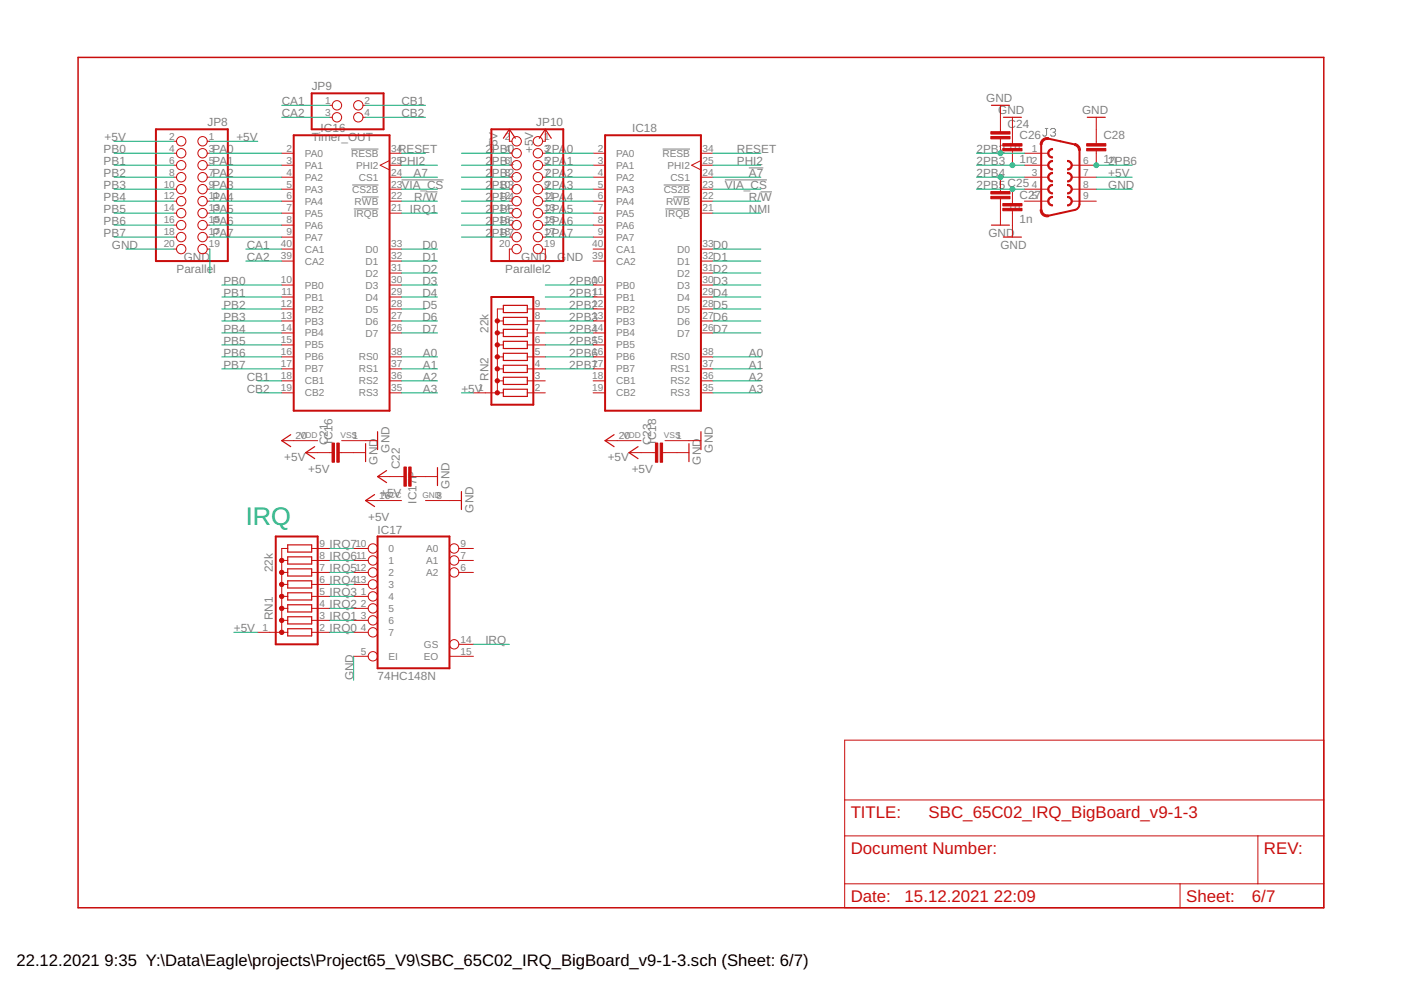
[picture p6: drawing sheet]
<svg xmlns="http://www.w3.org/2000/svg" width="297mm" height="210mm" viewBox="0 0 297 210" stroke-linecap="round" stroke-linejoin="round" font-family="sans-serif">
<g fill="none" stroke="#808080" stroke-width=".21">
<path d="M74.4 31.6h5.8M74.7 39.2h5.5M85.1 38.1h8.9M140.5 31.6h5.8M140.7 39.2h5.6M153.7 38.1h8.9M158.8 35.6h3M221.6 27.2h.6M221.9 27.2v1.4l-.3 .3h-.3l-.2-.3M222.7 27.5l.3-.3h.5l.3 .3v.3l-.3 .2M223.2 28h.3M223.5 28l.3 .3v.3l-.3 .3h-.5l-.3-.3"/>
<path d="M75 44.3h5.2M76.7 41.8h3.6M90.3 40.7h2.5M141.1 44.3h5.2M142.8 41.8h3.5M161.3 40.7h2.4"/>
</g>
<path d="M66.1 19.8h15.2v7.6h-15.2zM33.1 27.4h15.2v28h-15.2zM62.3 28.7h20.3v58.4h-20.3zM104.2 27.4h15.2v28h-15.2zM128.3 28.7h20.3v58.4h-20.3zM220.7 30.6v13.9M222.3 29.4l5.6 1.2M228.9 31.9v11.4l-.2 .5-.3 .5-.5 .2-5.6 1.2M104.2 63h8.9v22.8h-8.9zM58.5 113.7h8.9v22.9h-8.9zM80.1 113.7h15.2v28h-15.2z" fill="none" stroke="#c90d0c" stroke-width=".42"/>
<g fill="none" stroke="#c90d0c" stroke-width=".21">
<path d="M36.9 32.5h.5M36.9 35h.5M36.9 37.6h.5M36.9 30h.5M43.9 32.5h.6M43.9 35h.6M43.9 37.6h.6M43.9 30h.6M59.7 32.5h2.6M59.7 35h2.6M59.7 37.6h2.6M69.9 22.3h.5"/>
<path d="M69.9 24.9h.5M76.9 22.3h.6M76.9 24.9h.6M82.6 32.5h2.5M82.6 35h2.5M82.6 37.6h2.5M82.6 34l-2 1 2 1M108 32.5h.5M108 35h.5M108 37.6h.5M108 27.4v2.6h.5M115 32.5h.6"/>
<path d="M115 35h.6M115 37.6h.6M115.6 27.4v2.6h-.6M125.8 32.5h2.5M125.8 35h2.5M125.8 37.6h2.5M148.6 32.5h2.6M148.6 35h2.6M148.6 37.6h2.6M148.6 34l-2 1 2 1M212.1 22.3v5.6M212.1 29.4v3.1"/>
<path d="M212.1 37.6v3M214.7 24.9v5.6M214.7 32v3M217.2 32.5h5.1M217.2 35h5.1M217.2 37.6h5.1M227.4 37.6h5M232.4 32v3h-5M232.4 24.9v5.6M36.9 40.1h.5M36.9 42.7h.5M36.9 45.2h.5"/>
<path d="M36.9 47.7h.5M36.9 50.3h.5M36.9 52.8h.5M43.9 40.1h.6M43.9 42.7h.6M43.9 45.2h.6M43.9 47.7h.6M43.9 50.3h.6M43.9 52.8h.6M59.7 40.1h2.6M59.7 42.7h2.6M59.7 45.2h2.6"/>
<path d="M59.7 47.7h2.6M59.7 50.3h2.6M59.7 52.8h2.6M59.7 55.4h2.6M82.6 40.1h2.5M82.6 42.7h2.5M82.6 45.2h2.5M82.6 52.8h2.5M82.6 55.4h2.5M82.6 57.9h2.5M108 40.1h.5M108 42.7h.5"/>
<path d="M108 45.2h.5M108 47.7h.5M108 50.3h.5M108.5 52.8h-.5v2.6M115 40.1h.6M115 42.7h.6M115 45.2h.6M115 47.7h.6M115 50.3h.6M115 52.8h.6v2.6M125.8 40.1h2.5M125.8 42.7h2.5"/>
<path d="M125.8 45.2h2.5M125.8 47.7h2.5M125.8 50.3h2.5M125.8 52.8h2.5M125.8 55.4h2.5M148.6 40.1h2.6M148.6 42.7h2.6M148.6 45.2h2.6M148.6 52.8h2.6M148.6 55.4h2.6M148.6 57.9h2.6M212.1 42.1v5.6"/>
<path d="M214.7 40.1v3.1M214.7 44.7v5.6M217.2 40.1h5.1M217.2 42.7h5.1M227.4 40.1h5M227.4 42.7h5M59.7 60.4h2.6M59.7 63h2.6M59.7 65.5h2.6M59.7 68.1h2.6M59.7 70.6h2.6M59.7 73.1h2.6"/>
<path d="M59.7 75.7h2.6M59.7 78.2h2.6M82.6 60.4h2.5M82.6 63h2.5M82.6 65.5h2.5M82.6 68.1h2.5M82.6 70.6h2.5M82.6 75.7h2.5M82.6 78.2h2.5M105.5 68.1h1.2M105.5 70.6h1.2M105.5 73.1h1.2"/>
<path d="M105.5 75.7h1.2M105.5 78.2h1.2M106.7 65.5h-1.2v17.8M111.8 65.5h3.8M111.8 68.1h3.8M111.8 70.6h3.8M111.8 73.1h3.8M111.8 75.7h3.8M111.8 78.2h3.8M125.8 60.4h2.5M125.8 63h2.5M125.8 65.5h2.5"/>
<path d="M125.8 68.1h2.5M125.8 70.6h2.5M125.8 73.1h2.5M125.8 75.7h2.5M125.8 78.2h2.5M148.6 60.4h2.6M148.6 63h2.6M148.6 65.5h2.6M148.6 68.1h2.6M148.6 70.6h2.6M148.6 75.7h2.6M148.6 78.2h2.6"/>
<path d="M59.7 80.8h2.6M59.7 83.3h2.6M59.7 93.4h7.7M64.8 96h5.6M71.9 96h5.6M72.4 93.4h7.7M82.6 80.8h2.5M82.6 83.3h2.5M100.4 83.3h6.3M105.5 80.8h1.2M111.8 80.8h3.8M111.8 83.3h3.8"/>
<path d="M125.8 80.8h2.5M125.8 83.3h2.5M128.3 93.4h7.6M133.4 96h5.6M140.5 96h5.6M141 93.4h7.6M148.6 80.8h2.6M148.6 83.3h2.6M59.7 118.8h1.3M61 116.3h-1.3v17.8M66.1 118.8h3.8M66.1 116.3h3.8"/>
<path d="M75 118.8h3.1M75 116.3h3.1M77.5 106.1h7.6M80.1 101h5.5M87.2 101h5.6M90.2 106.1h7.6M97.3 118.8h3.1M97.3 116.3h3.1M54.7 134.1h6.3M59.7 126.4h1.3M59.7 129h1.3M59.7 131.5h1.3"/>
<path d="M59.7 121.4h1.3M59.7 123.9h1.3M66.1 126.4h3.8M66.1 129h3.8M66.1 131.5h3.8M66.1 134.1h3.8M66.1 121.4h3.8M66.1 123.9h3.8M75 126.4h3.1M75 129h3.1M75 131.5h3.1M75 134.1h3.1"/>
<path d="M75 139.1h3.1M75 121.4h3.1M75 123.9h3.1M95.3 139.1h5.1M97.3 121.4h3.1M97.3 136.6h3.1M179.1 156.9h101.6v35.6h-101.6zM179.1 177.2h101.6M179.1 169.6h101.6M266.7 177.2v10.2M179.1 187.4h101.6M250.2 187.4v5.1"/>
<circle cx="38.4" cy="37.6" r=".99"/>
<circle cx="38.4" cy="35" r=".99"/>
<circle cx="38.4" cy="30" r=".99"/>
<circle cx="38.4" cy="32.5" r=".99"/>
<circle cx="42.9" cy="35" r=".99"/>
<circle cx="42.9" cy="30" r=".99"/>
<circle cx="42.9" cy="32.5" r=".99"/>
<circle cx="42.9" cy="37.6" r=".99"/>
<circle cx="71.4" cy="22.3" r=".99"/>
<circle cx="71.4" cy="24.9" r=".99"/>
<circle cx="76" cy="22.3" r=".99"/>
<circle cx="76" cy="24.9" r=".99"/>
<circle cx="109.5" cy="32.5" r=".99"/>
<circle cx="109.5" cy="35" r=".99"/>
<circle cx="109.5" cy="37.6" r=".99"/>
<circle cx="109.5" cy="30" r=".99"/>
<circle cx="114" cy="30" r=".99"/>
<circle cx="114" cy="32.5" r=".99"/>
<circle cx="114" cy="35" r=".99"/>
<circle cx="114" cy="37.6" r=".99"/>
<circle cx="38.4" cy="42.7" r=".99"/>
<circle cx="38.4" cy="40.1" r=".99"/>
<circle cx="38.4" cy="45.2" r=".99"/>
<circle cx="38.4" cy="47.7" r=".99"/>
<circle cx="38.4" cy="50.3" r=".99"/>
<circle cx="38.4" cy="52.8" r=".99"/>
<circle cx="42.9" cy="40.1" r=".99"/>
<circle cx="42.9" cy="42.7" r=".99"/>
<circle cx="42.9" cy="47.7" r=".99"/>
<circle cx="42.9" cy="50.3" r=".99"/>
<circle cx="42.9" cy="52.8" r=".99"/>
<circle cx="42.9" cy="45.2" r=".99"/>
<circle cx="109.5" cy="42.7" r=".99"/>
<circle cx="109.5" cy="40.1" r=".99"/>
<circle cx="109.5" cy="52.8" r=".99"/>
<circle cx="109.5" cy="45.2" r=".99"/>
<circle cx="109.5" cy="47.7" r=".99"/>
<circle cx="109.5" cy="50.3" r=".99"/>
<circle cx="114" cy="42.7" r=".99"/>
<circle cx="114" cy="40.1" r=".99"/>
<circle cx="114" cy="45.2" r=".99"/>
<circle cx="114" cy="50.3" r=".99"/>
<circle cx="114" cy="52.8" r=".99"/>
<circle cx="114" cy="47.7" r=".99"/>
<circle cx="79.1" cy="118.8" r=".99"/>
<circle cx="79.1" cy="116.3" r=".99"/>
<circle cx="96.3" cy="118.8" r=".99"/>
<circle cx="96.3" cy="116.3" r=".99"/>
<circle cx="79.1" cy="126.4" r=".99"/>
<circle cx="79.1" cy="123.9" r=".99"/>
<circle cx="79.1" cy="134.1" r=".99"/>
<circle cx="79.1" cy="139.1" r=".99"/>
<circle cx="79.1" cy="129" r=".99"/>
<circle cx="79.1" cy="121.4" r=".99"/>
<circle cx="79.1" cy="131.5" r=".99"/>
<circle cx="96.3" cy="136.6" r=".99"/>
<circle cx="96.3" cy="121.4" r=".99"/>
</g>
<g fill="none" stroke="#c90d0c" stroke-width=".25">
<path d="M106.7 29.3l1.3-1.9 1.3 1.9M114.3 29.3l1.3-1.9 1.3 1.9M210.2 22.3h3.8M212.7 24.9h3.9M230.5 24.9h3.8M106.1 55.4h3.8M113.7 55.4h3.8M210.2 47.7h3.8M212.7 50.3h3.9M106.7 64.7h5.1v1.6h-5.1zM106.7 67.3h5.1v1.5h-5.1zM106.7 69.8h5.1v1.6h-5.1z"/>
<path d="M106.7 72.4h5.1v1.5h-5.1zM106.7 74.9h5.1v1.5h-5.1zM106.7 77.4h5.1v1.6h-5.1zM106.7 80h5.1v1.5h-5.1zM61.6 92.2l-1.9 1.2 1.9 1.3M66.7 94.7l-1.9 1.3 1.9 1.2M77.5 94.1v3.8M80.1 91.5v3.8M82 99.8l-1.9 1.2 1.9 1.3M92.8 99.1v3.9M106.7 82.5h5.1v1.6h-5.1zM130.2 92.2l-1.9 1.2 1.9 1.3"/>
<path d="M135.3 94.7l-1.9 1.3 1.9 1.2M146.1 94.1v3.8M148.6 91.5v3.8M61 115.5h5.1v1.6h-5.1zM61 118.1h5.1v1.5h-5.1zM79.4 104.9l-1.9 1.2 1.9 1.3M97.8 104.2v3.8M61 133.3h5.1v1.5h-5.1zM61 120.6h5.1v1.5h-5.1zM61 123.1h5.1v1.6h-5.1zM61 125.7h5.1v1.5h-5.1zM61 128.2h5.1v1.6h-5.1z"/>
<path d="M61 130.8h5.1v1.5h-5.1z"/>
</g>
<g fill="#c90d0c" stroke="#c90d0c" stroke-width=".21">
<path d="M59.3 118.6a.47 .47 0 0 1 .8-.1 .47 .47 0 0 1-.2 .8 .47 .47 0 0 1-.6-.5l.5 .1-.5-.1z" fill-rule="evenodd"/>
<path d="M59.3 121.1a.47 .47 0 0 1 .8 0 .47 .47 0 0 1-.2 .7 .47 .47 0 0 1-.6-.4h.5h-.5z" fill-rule="evenodd"/>
<path d="M59.3 123.7a.47 .47 0 0 1 .8-.1 .47 .47 0 0 1-.2 .7 .47 .47 0 0 1-.6-.4h.5h-.5z" fill-rule="evenodd"/>
<path d="M59.3 126.2a.47 .47 0 0 1 .8 0 .47 .47 0 0 1-.2 .7 .47 .47 0 0 1-.6-.5l.5 .1-.5-.1z" fill-rule="evenodd"/>
<path d="M59.3 128.8a.47 .47 0 0 1 .8-.1 .47 .47 0 0 1-.2 .7 .47 .47 0 0 1-.6-.4h.5h-.5z" fill-rule="evenodd"/>
<path d="M59.3 131.3a.47 .47 0 0 1 .8-.1 .47 .47 0 0 1-.2 .8 .47 .47 0 0 1-.6-.5l.5 .1-.5-.1z" fill-rule="evenodd"/>
<path d="M59.3 133.8a.47 .47 0 0 1 .8 0 .47 .47 0 0 1-.2 .7 .47 .47 0 0 1-.6-.4h.5h-.5z" fill-rule="evenodd"/>
<path d="M222.5 34.2l.7-.2v.3a.76 .76 0 0 0-.8 .7 .76 .76 0 0 0 .8 .8v.2a1.02 1.02 0 0 1-1-.6 1.02 1.02 0 0 1 .3-1.2z" fill-rule="evenodd"/>
<path d="M226.3 34a1.02 1.02 0 0 1 1.1 1 1.02 1.02 0 0 1-1.1 1v-.2a.76 .76 0 0 0 .8-.8 .76 .76 0 0 0-.8-.7z" fill-rule="evenodd"/>
<path d="M222.5 31.7l.7-.2v.2a.76 .76 0 0 0-.8 .8 .76 .76 0 0 0 .8 .8v.2a1.02 1.02 0 0 1-1-.7 1.02 1.02 0 0 1 .3-1.1z" fill-rule="evenodd"/>
<path d="M226.3 39.1a1.02 1.02 0 0 1 1.1 1 1.02 1.02 0 0 1-1.1 1v-.2a.76 .76 0 0 0 .8-.8 .76 .76 0 0 0-.8-.8z" fill-rule="evenodd"/>
<path d="M222.5 36.8l.7-.2v.2a.76 .76 0 0 0-.8 .8 .76 .76 0 0 0 .8 .7v.3a1.02 1.02 0 0 1-1-.7 1.02 1.02 0 0 1 .3-1.1z" fill-rule="evenodd"/>
<path d="M226.3 36.6a1.02 1.02 0 0 1 1.1 1 1.02 1.02 0 0 1-1.1 1v-.3a.76 .76 0 0 0 .8-.7 .76 .76 0 0 0-.8-.8z" fill-rule="evenodd"/>
<path d="M222.5 39.3l.7-.2v.2a.76 .76 0 0 0-.8 .8 .76 .76 0 0 0 .8 .8v.2a1.02 1.02 0 0 1-1-.6 1.02 1.02 0 0 1 .3-1.2z" fill-rule="evenodd"/>
<path d="M226.3 41.6a1.02 1.02 0 0 1 1.1 1.1 1.02 1.02 0 0 1-1.1 1v-.3a.76 .76 0 0 0 .8-.7 .76 .76 0 0 0-.8-.8z" fill-rule="evenodd"/>
<path d="M222.5 41.9l.7-.3v.3a.76 .76 0 0 0-.8 .8 .76 .76 0 0 0 .8 .7v.3a1.02 1.02 0 0 1-1-.7 1.02 1.02 0 0 1 .3-1.1z" fill-rule="evenodd"/>
<path d="M221 29.6l.5-.3 .8-.1-.1 .4h-.5l-.5 .3-.3 .7h-.4z" fill-rule="evenodd"/>
<path d="M227.9 30.4l.5 .2a1.38 1.38 0 0 1 .7 1.3h-.4a1.04 1.04 0 0 0-.9-1.1z" fill-rule="evenodd"/>
<path d="M220.5 44.5h.4l.3 .7 .5 .3 .5 .1 .1 .3a1.44 1.44 0 0 1-1.8-1.4z" fill-rule="evenodd"/>
<path d="M105.1 67.8a.46 .46 0 0 1 .7 0 .46 .46 0 0 1-.2 .7 .46 .46 0 0 1-.6-.4h.5h-.5z" fill-rule="evenodd"/>
<path d="M105.1 70.4a.46 .46 0 0 1 .7-.1 .46 .46 0 0 1-.2 .7 .46 .46 0 0 1-.6-.4h.5h-.5z" fill-rule="evenodd"/>
<path d="M105.1 72.9a.46 .46 0 0 1 .7-.1 .46 .46 0 0 1-.2 .8 .46 .46 0 0 1-.6-.5l.5 .1-.5-.1z" fill-rule="evenodd"/>
<path d="M105.1 75.4a.46 .46 0 0 1 .7 0 .46 .46 0 0 1-.2 .7 .46 .46 0 0 1-.6-.4h.5h-.5z" fill-rule="evenodd"/>
<path d="M105.1 78a.46 .46 0 0 1 .7-.1 .46 .46 0 0 1-.2 .7 .46 .46 0 0 1-.6-.4h.5h-.5z" fill-rule="evenodd"/>
<path d="M105.1 80.5a.46 .46 0 0 1 .7 0 .46 .46 0 0 1-.2 .7 .46 .46 0 0 1-.6-.4h.5h-.5z" fill-rule="evenodd"/>
<path d="M105.1 83.1a.46 .46 0 0 1 .7-.1 .46 .46 0 0 1-.2 .7 .46 .46 0 0 1-.6-.4h.5h-.5z" fill-rule="evenodd"/>
</g>
<path d="M16.6 12.2h264.1v180.3h-264.1z" fill="none" stroke="#c90d0c" stroke-width=".32"/>
<g fill="#c90d0c" stroke="#c90d0c" stroke-width=".21">
<path d="M230.4 31.5h4.1v.5h-4.1z"/>
<path d="M230.4 30.5h4.1v.5h-4.1z"/>
<path d="M212.6 44.2h4.1v.5h-4.1z"/>
<path d="M212.6 43.2h4.1v.5h-4.1z"/>
<path d="M210.1 41.6h4v.5h-4z"/>
<path d="M210.1 40.6h4v.5h-4z"/>
<path d="M212.6 31.5h4.1v.5h-4.1z"/>
<path d="M212.6 30.5h4.1v.5h-4.1z"/>
<path d="M210.1 28.9h4v.5h-4z"/>
<path d="M210.1 27.9h4v.5h-4z"/>
<path d="M71.4 93.9h.5v4.1h-.5z"/>
<path d="M70.4 93.9h.5v4.1h-.5z"/>
<path d="M140 93.9h.5v4.1h-.5z"/>
<path d="M139 93.9h.5v4.1h-.5z"/>
<path d="M86.7 99h.5v4.1h-.5z"/>
<path d="M85.6 99h.5v4.1h-.5z"/>
</g>
<g fill="none" stroke="#0dab76" stroke-width=".21">
<path d="M24.2 30h12.7M24.2 37.6h12.7M24.2 32.5h12.7M24.2 35h12.7M44.5 30h10.2M44.5 37.6h15.2M44.5 32.5h15.2M44.5 35h15.2M59.7 22.3h10.2M59.7 24.9h10.2M77.5 22.3h12.7M77.5 24.9h12.7"/>
<path d="M85.1 37.6h7.7M85.1 32.5h5.1M85.1 35h7.7M97.8 37.6h10.2M97.8 32.5h10.2M97.8 35h10.2M115.6 37.6h10.2M115.6 32.5h10.2M115.6 35h10.2M151.2 37.6h10.1M151.2 32.5h10.1M151.2 35h10.1"/>
<path d="M207 37.6h10.2M207 32.5h10.2M207 35h10.2M232.4 37.6h7.7M232.4 35h7.7M24.2 40.1h12.7M24.2 42.7h12.7M24.2 45.2h12.7M24.2 47.7h12.7M24.2 50.3h12.7M26.7 52.8h10.2M44.5 52.8v5.1"/>
<path d="M44.5 40.1h15.2M44.5 42.7h15.2M44.5 45.2h15.2M44.5 47.7h15.2M44.5 50.3h15.2M52.1 52.8h7.6M52.1 55.4h7.6M85.1 52.8h7.7M85.1 40.1h7.7M85.1 42.7h7.7M85.1 55.4h7.7M85.1 57.9h7.7"/>
<path d="M85.1 45.2h7.7M97.8 40.1h10.2M97.8 42.7h10.2M97.8 45.2h10.2M97.8 47.7h10.2M97.8 50.3h10.2M115.6 40.1h10.2M115.6 42.7h10.2M115.6 45.2h10.2M115.6 47.7h10.2M115.6 50.3h10.2M151.2 52.8h10.1"/>
<path d="M151.2 40.1h10.1M151.2 42.7h10.1M151.2 55.4h10.1M151.2 57.9h10.1M151.2 45.2h10.1M207 40.1h10.2M232.4 40.1h7.7M47 75.7h12.7M47 78.2h12.7M47 60.4h12.7M47 63h12.7M47 65.5h12.7"/>
<path d="M47 68.1h12.7M47 70.6h12.7M47 73.1h12.7M85.1 75.7h7.7M85.1 78.2h7.7M85.1 60.4h7.7M85.1 63h7.7M85.1 65.5h5.1M85.1 68.1h7.7M85.1 70.6h7.7M115.6 75.7h10.2M115.6 78.2h10.2"/>
<path d="M115.6 60.4h10.2M115.6 63h10.2M115.6 65.5h10.2M115.6 68.1h10.2M115.6 70.6h10.2M115.6 73.1h10.2M151.2 75.7h10.1M151.2 78.2h10.1M151.2 60.4h10.1M151.2 63h10.1M151.2 65.5h10.1M151.2 68.1h10.1"/>
<path d="M151.2 70.6h10.1M54.7 83.3h5M54.7 80.8h5M85.1 83.3h7.7M85.1 80.8h7.7M97.8 83.3h2.6M151.2 83.3h10.1M151.2 80.8h10.1M69.9 118.8h5.1M69.9 116.3h5.1M49.6 134.1h5.1M69.9 134.1h5.1"/>
<path d="M69.9 129h5.1M69.9 131.5h5.1M69.9 126.4h5.1M69.9 123.9h5.1M69.9 121.4h5.1M75 139.1v5.1M100.4 136.6h7.6"/>
</g>
<g fill="#0dab76" stroke="#0dab76" stroke-width=".21">
<circle cx="212.1" cy="32.5" r=".51"/>
<circle cx="214.7" cy="35" r=".51"/>
<circle cx="212.1" cy="37.6" r=".51"/>
<circle cx="214.7" cy="40.1" r=".51"/>
<circle cx="232.4" cy="35" r=".51"/>
</g>
<text font-size="5.4" fill="#0dab76" x="52.1" y="111.2">IRQ</text>
<g font-size="3.6" fill="#c90d0c">
<text x="180.4" y="173.4">TITLE:</text>
<text x="196.9" y="173.4">SBC_65C02_IRQ_BigBoard_v9-1-3</text>
<text x="180.4" y="181">Document Number:</text>
<text x="268" y="181">REV:</text>
<text x="180.4" y="191.2">Date:</text>
<text x="191.8" y="191.2">15.12.2021</text>
<text x="210.7" y="191.2">22:09</text>
<text x="251.5" y="191.2">Sheet:</text>
<text x="265.4" y="191.2">6/7</text>
</g>
<g font-size="3.5">
<text x="3.5" y="204.7">22.12.2021</text>
<text x="22.2" y="204.7">9:35 Y:\Data\Eagle\projects\Project65_V9\SBC_65C02_IRQ_BigBoard_v9-1-3.sch (Sheet: 6/7)</text>
</g>
<g font-size="2.5" fill="#808080">
<text x="59.7" y="22.3">CA1</text>
<text x="66.1" y="19.2">JP9</text>
<text x="85.1" y="22.3">CB1</text>
<text x="209.1" y="21.6">GND</text>
<text x="22.2" y="30">+5V</text>
<text x="44" y="26.8">JP8</text>
<text x="50.1" y="30">+5V</text>
<text x="59.7" y="24.9">CA2</text>
<text x="66.1" y="30">Timer_OUT</text>
<text x="68" y="28">IC16</text>
<text x="85.1" y="24.9">CB2</text>
<text x="113.7" y="26.8">JP10</text>
<text x="134" y="28">IC18</text>
<text x="211.6" y="24.1">GND</text>
<text x="213.6" y="27">C24</text>
<text x="216.2" y="29.6">C26</text>
<text x="229.4" y="24.1">GND</text>
<text x="233.9" y="29.6">C28</text>
<text x="22" y="32.5">PB0</text>
<text x="22" y="35">PB1</text>
<text x="45" y="32.5">PA0</text>
<text x="45" y="35">PA1</text>
<text x="84.4" y="32.5">RESET</text>
<text x="84.6" y="35">PHI2</text>
<text x="102.9" y="35">2</text>
<text x="102.9" y="32.5">2</text>
<text x="104.3" y="35">PB1</text>
<text x="104.3" y="32.5">PB0</text>
<text x="105.4" y="32.5" transform="rotate(-90 105.4 32.5)">+5V</text>
<text x="113.1" y="32.5" transform="rotate(-90 113.1 32.5)">+5V</text>
<text x="115.6" y="32.5">2PA</text>
<text x="115.6" y="35">2PA</text>
<text x="120.2" y="32.5">0</text>
<text x="120.2" y="35">1</text>
<text x="156.2" y="32.5">RESET</text>
<text x="156.2" y="35">PHI2</text>
<text x="207" y="32.5">2PB2</text>
<text x="207" y="35">2PB3</text>
<text x="213.6" y="32.1">1n</text>
<text x="216.2" y="34.7">1n</text>
<text x="233.9" y="34.7">12nPB6</text>
<text x="22" y="37.6">PB2</text>
<text x="22" y="40.1">PB3</text>
<text x="45" y="37.6">PA2</text>
<text x="45" y="40.1">PA3</text>
<text x="85.1" y="40.1">VIA_CS</text>
<text x="87.7" y="37.6">A7</text>
<text x="102.9" y="37.6">2</text>
<text x="102.9" y="40.1">2</text>
<text x="104.3" y="37.6">PB2</text>
<text x="104.3" y="40.1">PB3</text>
<text x="115.6" y="37.6">2PA</text>
<text x="115.6" y="40.1">2PA</text>
<text x="120.2" y="37.6">2</text>
<text x="120.2" y="40.1">3</text>
<text x="153.7" y="40.1">VIA_CS</text>
<text x="158.8" y="37.6">A7</text>
<text x="207" y="37.6">2PB4</text>
<text x="207" y="40.1">2PB5 C25</text>
<text x="235" y="40.1">GND</text>
<text x="235" y="37.6">+5V</text>
<text x="22" y="42.7">PB4</text>
<text x="22" y="45.2">PB5</text>
<text x="22" y="47.7">PB6</text>
<text x="45" y="42.7">PA4</text>
<text x="45" y="45.2">PA5</text>
<text x="45" y="47.7">PA6</text>
<text x="86.9" y="45.2">IRQ1</text>
<text x="87.8" y="42.7">R/W</text>
<text x="102.9" y="42.7">2</text>
<text x="102.9" y="45.2">2</text>
<text x="102.9" y="47.7">2</text>
<text x="104.3" y="42.7">PB4</text>
<text x="104.3" y="45.2">PB5</text>
<text x="104.3" y="47.7">PB6</text>
<text x="115.6" y="42.7">2PA</text>
<text x="115.6" y="45.2">2PA</text>
<text x="115.6" y="47.7">2PA</text>
<text x="120.2" y="42.7">4</text>
<text x="120.2" y="45.2">5</text>
<text x="120.2" y="47.7">6</text>
<text x="158.8" y="42.7">R/W</text>
<text x="158.8" y="45.2">NMI</text>
<text x="213.6" y="44.8">1n</text>
<text x="216.2" y="47.3">1n</text>
<text x="216.2" y="42.3">C27</text>
<text x="22" y="50.3">PB7</text>
<text x="23.7" y="52.8">GND</text>
<text x="45" y="50.3">PA7</text>
<text x="52.3" y="52.8">CA1</text>
<text x="89.6" y="52.8">D0</text>
<text x="102.9" y="50.3">2</text>
<text x="104.3" y="50.3">PB7</text>
<text x="115.6" y="50.3">2PA</text>
<text x="120.2" y="50.3">7</text>
<text x="151.2" y="52.8">D0</text>
<text x="209.6" y="50.3">GND</text>
<text x="212.1" y="52.8">GND</text>
<text x="37.4" y="57.9">Paralle</text>
<text x="38.9" y="55.3">GND</text>
<text x="45.2" y="57.9">l</text>
<text x="52.3" y="55.3">CA2</text>
<text x="89.6" y="55.3">D1</text>
<text x="89.6" y="57.9">D2</text>
<text x="107.1" y="57.9">Parallel2</text>
<text x="110.5" y="55.3">GND</text>
<text x="118.1" y="55.3">G</text>
<text x="120.1" y="55.3">ND</text>
<text x="151.2" y="55.3">D1</text>
<text x="151.2" y="57.9">D2</text>
<text x="47.4" y="60.4">PB0</text>
<text x="47.4" y="63">PB1</text>
<text x="47.4" y="65.5">PB2</text>
<text x="89.6" y="60.4">D3</text>
<text x="89.6" y="63">D4</text>
<text x="89.6" y="65.5">D5</text>
<text x="120.7" y="63">2PB1</text>
<text x="120.7" y="65.5">2PB2</text>
<text x="120.7" y="60.4">2PB0</text>
<text x="151.2" y="60.4">D3</text>
<text x="151.2" y="63">D4</text>
<text x="151.2" y="65.5">D5</text>
<text x="47.4" y="68">PB3</text>
<text x="47.4" y="70.6">PB4</text>
<text x="89.6" y="68">D6</text>
<text x="89.6" y="70.6">D7</text>
<text x="103.5" y="70.6" transform="rotate(-90 103.5 70.6)">22k</text>
<text x="120.7" y="68">2PB3</text>
<text x="120.7" y="70.6">2PB4</text>
<text x="151.2" y="68">D6</text>
<text x="151.2" y="70.6">D7</text>
<text x="47.4" y="73.1">PB5</text>
<text x="47.4" y="75.7">PB6</text>
<text x="89.7" y="75.7">A0</text>
<text x="120.7" y="73.1">2PB5</text>
<text x="120.7" y="75.7">2PB6</text>
<text x="158.8" y="75.7">A0</text>
<text x="47.4" y="78.2">PB7</text>
<text x="52.3" y="80.7">CB1</text>
<text x="52.3" y="83.3">CB2</text>
<text x="89.7" y="78.2">A1</text>
<text x="89.7" y="80.7">A2</text>
<text x="89.7" y="83.3">A3</text>
<text x="97.8" y="83.3">+5V</text>
<text x="103.5" y="80.7" transform="rotate(-90 103.5 80.7)">RN2</text>
<text x="120.7" y="78.2">2PB7</text>
<text x="158.8" y="78.2">A1</text>
<text x="158.8" y="80.7">A2</text>
<text x="158.8" y="83.3">A3</text>
<text x="69.5" y="94.5" transform="rotate(-90 69.5 94.5)">C21</text>
<text x="70.5" y="94.1" transform="rotate(-90 70.5 94.1)">IC16</text>
<text x="82.6" y="96" transform="rotate(-90 82.6 96)">GND</text>
<text x="138.1" y="94.5" transform="rotate(-90 138.1 94.5)">C23</text>
<text x="139.1" y="94.1" transform="rotate(-90 139.1 94.1)">IC18</text>
<text x="151.2" y="96" transform="rotate(-90 151.2 96)">GND</text>
<text x="60.3" y="97.8">+5V</text>
<text x="65.4" y="100.3">+5V</text>
<text x="80" y="98.5" transform="rotate(-90 80 98.5)">GND</text>
<text x="84.7" y="99.5" transform="rotate(-90 84.7 99.5)">C22</text>
<text x="128.8" y="97.8">+5V</text>
<text x="133.9" y="100.3">+5V</text>
<text x="148.6" y="98.5" transform="rotate(-90 148.6 98.5)">GND</text>
<text x="80.6" y="105.4">+5V</text>
<text x="88.3" y="106.8" transform="rotate(-90 88.3 106.8)">IC17P</text>
<text x="95.3" y="103.6" transform="rotate(-90 95.3 103.6)">GND</text>
<text x="78.1" y="110.5">+5V</text>
<text x="80" y="113.1">IC17</text>
<text x="100.4" y="108.7" transform="rotate(-90 100.4 108.7)">GND</text>
<text x="69.9" y="118.8">IRQ6</text>
<text x="69.9" y="116.3">IRQ7</text>
<text x="57.8" y="121.4" transform="rotate(-90 57.8 121.4)">22k</text>
<text x="69.9" y="123.9">IRQ4</text>
<text x="69.9" y="121.4">IRQ5</text>
<text x="57.8" y="131.5" transform="rotate(-90 57.8 131.5)">RN1</text>
<text x="69.9" y="129">IRQ2</text>
<text x="69.9" y="131.5">IRQ1</text>
<text x="69.9" y="126.4">IRQ3</text>
<text x="49.6" y="134.1">+5V</text>
<text x="69.9" y="134.1">IRQ0</text>
<text x="102.9" y="136.6">IRQ</text>
<text x="75" y="144.2" transform="rotate(-90 75 144.2)">GND</text>
<text x="80" y="144.2">74HC148N</text>
</g>
<g font-size="2.1" fill="#808080">
<text x="68.9" y="22">1</text>
<text x="77.3" y="22">2</text>
<text x="35.9" y="29.6">2</text>
<text x="44.3" y="29.6">1</text>
<text x="68.9" y="24.5">3</text>
<text x="77.3" y="24.5">4</text>
<text x="107" y="29.6">2</text>
<text x="115.4" y="29.6">1</text>
<text x="35.9" y="32.1">4</text>
<text x="35.9" y="34.7">6</text>
<text x="44.3" y="32.1">3</text>
<text x="44.3" y="34.7">5</text>
<text x="60.7" y="32.1">2</text>
<text x="60.7" y="34.7">3</text>
<text x="64.6" y="33.3">PA0</text>
<text x="64.6" y="35.8">PA1</text>
<text x="74.5" y="33.3">RESB</text>
<text x="75.5" y="35.8">PHI2</text>
<text x="82.9" y="32.1">34</text>
<text x="82.9" y="34.7">25</text>
<text x="107" y="32.1">4</text>
<text x="107" y="34.7">6</text>
<text x="115.4" y="32.1">3</text>
<text x="115.4" y="34.7">5</text>
<text x="126.8" y="32.1">2</text>
<text x="126.8" y="34.7">3</text>
<text x="130.6" y="33.3">PA0</text>
<text x="130.6" y="35.8">PA1</text>
<text x="140.5" y="33.3">RESB</text>
<text x="141.5" y="35.8">PHI2</text>
<text x="149" y="32.1">34</text>
<text x="149" y="34.7">25</text>
<text x="218.7" y="32.1">1</text>
<text x="218.7" y="34.7">2</text>
<text x="229.7" y="34.7">6</text>
<text x="34.7" y="39.8">10</text>
<text x="35.9" y="37.2">8</text>
<text x="44.3" y="37.2">7</text>
<text x="44.3" y="39.8">9</text>
<text x="60.7" y="37.2">4</text>
<text x="60.7" y="39.8">5</text>
<text x="64.6" y="38.3">PA2</text>
<text x="64.6" y="40.9">PA3</text>
<text x="74.7" y="40.9">CS2B</text>
<text x="76.1" y="38.3">CS1</text>
<text x="82.9" y="37.2">24</text>
<text x="82.9" y="39.8">23</text>
<text x="105.8" y="39.8">10</text>
<text x="107" y="37.2">8</text>
<text x="115.4" y="37.2">7</text>
<text x="115.4" y="39.8">9</text>
<text x="126.8" y="37.2">4</text>
<text x="126.8" y="39.8">5</text>
<text x="130.6" y="38.3">PA2</text>
<text x="130.6" y="40.9">PA3</text>
<text x="140.7" y="40.9">CS2B</text>
<text x="142.1" y="38.3">CS1</text>
<text x="149" y="37.2">24</text>
<text x="149" y="39.8">23</text>
<text x="218.7" y="37.2">3</text>
<text x="218.7" y="39.8">4</text>
<text x="229.7" y="37.2">7</text>
<text x="229.7" y="39.8">8</text>
<text x="34.7" y="42.3">12</text>
<text x="34.7" y="44.8">14</text>
<text x="34.7" y="47.4">16</text>
<text x="44.3" y="42.3">11</text>
<text x="44.3" y="44.8">13</text>
<text x="44.3" y="47.4">15</text>
<text x="60.7" y="42.3">6</text>
<text x="60.7" y="44.8">7</text>
<text x="60.7" y="47.4">8</text>
<text x="64.6" y="43.4">PA4</text>
<text x="64.6" y="46">PA5</text>
<text x="75" y="46">IRQB</text>
<text x="75.2" y="43.4">RWB</text>
<text x="82.9" y="42.3">22</text>
<text x="82.9" y="44.8">21</text>
<text x="105.8" y="42.3">12</text>
<text x="105.8" y="44.8">14</text>
<text x="105.8" y="47.4">16</text>
<text x="115.4" y="42.3">11</text>
<text x="115.4" y="44.8">13</text>
<text x="115.4" y="47.4">15</text>
<text x="126.8" y="42.3">6</text>
<text x="126.8" y="44.8">7</text>
<text x="126.8" y="47.4">8</text>
<text x="130.6" y="43.4">PA4</text>
<text x="130.6" y="46">PA5</text>
<text x="141.1" y="46">IRQB</text>
<text x="141.2" y="43.4">RWB</text>
<text x="149" y="42.3">22</text>
<text x="149" y="44.8">21</text>
<text x="218.7" y="42.3">5</text>
<text x="229.7" y="42.3">9</text>
<text x="34.7" y="49.9">18</text>
<text x="34.7" y="52.5">20</text>
<text x="44.3" y="49.9">17</text>
<text x="44.3" y="52.5">19</text>
<text x="59.5" y="52.5">40</text>
<text x="60.7" y="49.9">9</text>
<text x="64.6" y="48.5">PA6</text>
<text x="64.6" y="51">PA7</text>
<text x="64.6" y="53.6">CA1</text>
<text x="77.5" y="53.6">D0</text>
<text x="82.9" y="52.5">33</text>
<text x="105.8" y="49.9">18</text>
<text x="105.8" y="52.5">20</text>
<text x="115.4" y="49.9">17</text>
<text x="115.4" y="52.5">19</text>
<text x="125.6" y="52.5">40</text>
<text x="126.8" y="49.9">9</text>
<text x="130.6" y="48.5">PA6</text>
<text x="130.6" y="51">PA7</text>
<text x="130.6" y="53.6">CA1</text>
<text x="143.5" y="53.6">D0</text>
<text x="149" y="52.5">33</text>
<text x="59.5" y="55">39</text>
<text x="64.6" y="56.1">CA2</text>
<text x="77.5" y="56.1">D1</text>
<text x="77.5" y="58.6">D2</text>
<text x="82.9" y="55">32</text>
<text x="82.9" y="57.5">31</text>
<text x="125.6" y="55">39</text>
<text x="130.6" y="56.1">CA2</text>
<text x="143.5" y="56.1">D1</text>
<text x="143.5" y="58.6">D2</text>
<text x="149" y="55">32</text>
<text x="149" y="57.5">31</text>
<text x="59.5" y="60.1">10</text>
<text x="59.5" y="65.1">12</text>
<text x="59.7" y="62.6">11</text>
<text x="64.6" y="61.2">PB0</text>
<text x="64.6" y="63.7">PB1</text>
<text x="77.5" y="61.2">D3</text>
<text x="77.5" y="63.7">D4</text>
<text x="82.9" y="60.1">30</text>
<text x="82.9" y="62.6">29</text>
<text x="82.9" y="65.1">28</text>
<text x="113.4" y="65.1">9</text>
<text x="125.6" y="60.1">10</text>
<text x="125.6" y="65.1">12</text>
<text x="125.7" y="62.6">11</text>
<text x="130.6" y="61.2">PB0</text>
<text x="130.6" y="63.7">PB1</text>
<text x="143.5" y="61.2">D3</text>
<text x="143.5" y="63.7">D4</text>
<text x="149" y="60.1">30</text>
<text x="149" y="62.6">29</text>
<text x="149" y="65.1">28</text>
<text x="59.5" y="67.7">13</text>
<text x="59.5" y="70.2">14</text>
<text x="64.6" y="66.3">PB2</text>
<text x="64.6" y="68.8">PB3</text>
<text x="64.6" y="71.3">PB4</text>
<text x="77.5" y="66.3">D5</text>
<text x="77.5" y="68.8">D6</text>
<text x="77.5" y="71.3">D7</text>
<text x="82.9" y="67.7">27</text>
<text x="82.9" y="70.2">26</text>
<text x="113.4" y="70.2">7</text>
<text x="113.4" y="67.7">8</text>
<text x="125.6" y="67.7">13</text>
<text x="125.6" y="70.2">14</text>
<text x="130.6" y="66.3">PB2</text>
<text x="130.6" y="68.8">PB3</text>
<text x="130.6" y="71.3">PB4</text>
<text x="143.5" y="66.3">D5</text>
<text x="143.5" y="68.8">D6</text>
<text x="143.5" y="71.3">D7</text>
<text x="149" y="67.7">27</text>
<text x="149" y="70.2">26</text>
<text x="59.5" y="72.8">15</text>
<text x="59.5" y="75.3">16</text>
<text x="59.5" y="77.8">17</text>
<text x="64.6" y="73.9">PB5</text>
<text x="64.6" y="76.4">PB6</text>
<text x="76.1" y="76.4">RS0</text>
<text x="82.9" y="75.3">38</text>
<text x="82.9" y="77.8">37</text>
<text x="113.4" y="77.8">4</text>
<text x="113.4" y="75.3">5</text>
<text x="113.4" y="72.8">6</text>
<text x="125.6" y="72.8">15</text>
<text x="125.6" y="75.3">16</text>
<text x="125.6" y="77.8">17</text>
<text x="130.6" y="73.9">PB5</text>
<text x="130.6" y="76.4">PB6</text>
<text x="142.1" y="76.4">RS0</text>
<text x="149" y="75.3">38</text>
<text x="149" y="77.8">37</text>
<text x="59.5" y="80.4">18</text>
<text x="59.5" y="82.9">19</text>
<text x="64.6" y="79">PB7</text>
<text x="64.6" y="81.5">CB1</text>
<text x="76.1" y="79">RS1</text>
<text x="76.1" y="81.5">RS2</text>
<text x="82.9" y="80.4">36</text>
<text x="82.9" y="82.9">35</text>
<text x="101.4" y="82.9">1</text>
<text x="113.4" y="82.9">2</text>
<text x="113.4" y="80.4">3</text>
<text x="125.6" y="80.4">18</text>
<text x="125.6" y="82.9">19</text>
<text x="130.6" y="79">PB7</text>
<text x="130.6" y="81.5">CB1</text>
<text x="142.1" y="79">RS1</text>
<text x="142.1" y="81.5">RS2</text>
<text x="149" y="80.4">36</text>
<text x="149" y="82.9">35</text>
<text x="64.6" y="84">CB2</text>
<text x="76.1" y="84">RS3</text>
<text x="130.6" y="84">CB2</text>
<text x="142.1" y="84">RS3</text>
<text x="62.6" y="93.1">20</text>
<text x="74.8" y="93.1">1</text>
<text x="131.2" y="93.1">20</text>
<text x="143.3" y="93.1">1</text>
<text x="80.4" y="105.8">16</text>
<text x="92.5" y="105.8">8</text>
<text x="67.7" y="118.5">8</text>
<text x="67.7" y="115.9">9</text>
<text x="75.3" y="115.9">10</text>
<text x="75.5" y="118.5">11</text>
<text x="82.4" y="117.1">0</text>
<text x="82.4" y="119.6">1</text>
<text x="90.3" y="119.6">A1</text>
<text x="90.3" y="117.1">A0</text>
<text x="97.6" y="118.5">7</text>
<text x="97.6" y="115.9">9</text>
<text x="67.7" y="123.6">6</text>
<text x="67.7" y="121">7</text>
<text x="75.3" y="121">12</text>
<text x="75.3" y="123.6">13</text>
<text x="82.4" y="122.1">2</text>
<text x="82.4" y="124.7">3</text>
<text x="90.3" y="122.1">A2</text>
<text x="97.6" y="121">6</text>
<text x="67.7" y="131.2">3</text>
<text x="67.7" y="128.6">4</text>
<text x="67.7" y="126.1">5</text>
<text x="76.5" y="126.1">1</text>
<text x="76.5" y="128.6">2</text>
<text x="76.5" y="131.2">3</text>
<text x="82.4" y="127.2">4</text>
<text x="82.4" y="129.8">5</text>
<text x="55.7" y="133.7">1</text>
<text x="67.7" y="133.7">2</text>
<text x="76.5" y="133.7">4</text>
<text x="82.4" y="132.3">6</text>
<text x="82.4" y="134.8">7</text>
<text x="89.9" y="137.4">GS</text>
<text x="97.6" y="136.3">14</text>
<text x="76.5" y="138.8">5</text>
<text x="82.4" y="139.9">EI</text>
<text x="89.9" y="139.9">EO</text>
<text x="97.6" y="138.8">15</text>
</g>
<g font-size="1.8" fill="#808080">
<text x="63.6" y="92.8">VDD</text>
<text x="72.2" y="92.8">VSS</text>
<text x="132.2" y="92.8">VDD</text>
<text x="140.7" y="92.8">VSS</text>
<text x="81.4" y="105.5">VCC</text>
<text x="89.6" y="105.5">GND</text>
</g>
</svg>
